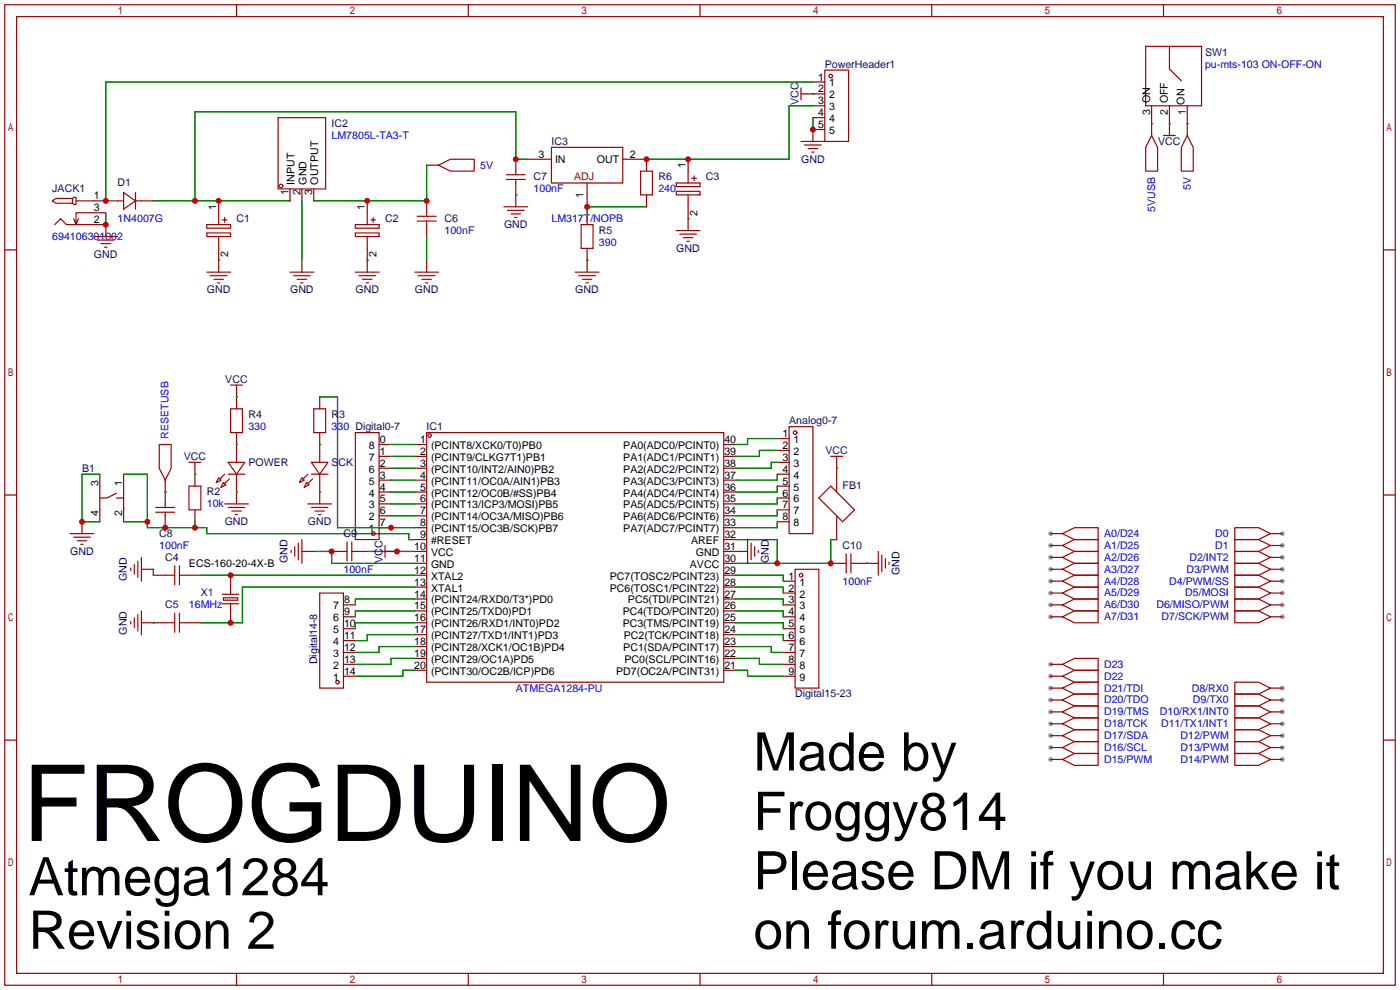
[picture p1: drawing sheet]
<svg xmlns="http://www.w3.org/2000/svg" width="299mm" height="212mm" viewBox="0 0 299 212" stroke-linecap="round" stroke-linejoin="round" font-family="sans-serif">
<g fill="#999">
<circle cx="224.5" cy="114" r=".51"/>
<circle cx="224.5" cy="116.6" r=".51"/>
<circle cx="224.5" cy="119.1" r=".51"/>
<circle cx="224.5" cy="121.7" r=".51"/>
<circle cx="224.5" cy="124.2" r=".51"/>
<circle cx="224.5" cy="126.7" r=".51"/>
<circle cx="224.5" cy="129.3" r=".51"/>
<circle cx="224.5" cy="131.8" r=".51"/>
<circle cx="224.5" cy="142" r=".51"/>
<circle cx="224.5" cy="144.5" r=".51"/>
<circle cx="224.5" cy="147.1" r=".51"/>
<circle cx="224.5" cy="149.6" r=".51"/>
<circle cx="224.5" cy="152.1" r=".51"/>
<circle cx="224.5" cy="154.7" r=".51"/>
<circle cx="224.5" cy="157.2" r=".51"/>
<circle cx="224.5" cy="159.8" r=".51"/>
<circle cx="224.5" cy="162.3" r=".51"/>
<circle cx="274.1" cy="114" r=".51"/>
<circle cx="274.1" cy="116.6" r=".51"/>
<circle cx="274.1" cy="119.1" r=".51"/>
<circle cx="274.1" cy="121.7" r=".51"/>
<circle cx="274.1" cy="124.2" r=".51"/>
<circle cx="274.1" cy="126.7" r=".51"/>
<circle cx="274.1" cy="129.3" r=".51"/>
<circle cx="274.1" cy="131.8" r=".51"/>
<circle cx="274.1" cy="147.1" r=".51"/>
<circle cx="274.1" cy="149.6" r=".51"/>
<circle cx="274.1" cy="152.1" r=".51"/>
<circle cx="274.1" cy="154.7" r=".51"/>
<circle cx="274.1" cy="157.2" r=".51"/>
<circle cx="274.1" cy="159.8" r=".51"/>
<circle cx="274.1" cy="162.3" r=".51"/>
</g>
<g fill="none" stroke="#a10000" stroke-width=".25">
<path d="M1 1h297.2v209.6h-297.2zM3.6 3.6h292.1v204.4h-292.1zM50.5 1v2.6M100.1 1v2.6M149.6 1v2.6M171.2 18.8v2.5M173.7 17.5h2.6M176.3 15h5.1v15.2h-5.1zM199.1 1v2.6M244.9 9.9h11.9v12.7h-11.9zM248.7 1v2.6M249.9 9.9v4.8l2.6 2.6"/>
<path d="M59.4 25.1h10.2v15.3h-10.2zM91.2 35.3h2.5M93.7 35.3l2.6-1.3h5v2.6h-5zM108.2 38.4h4.1M108.2 37.3h4.1M110.2 34v3.3M110.2 38.4v5.8M112.8 34h5.1M117.9 31.5h15.2v7.6h-15.2zM125.5 39.1v5.1M133.1 34h5.1v2.6M136.9 36.6h2.5v5.1h-2.5z"/>
<path d="M144.5 39.1h5.1v.8h-5.1zM147.1 34v5.1M147.8 38.1h1M148.3 37.6v1M171.2 20.1h5.1M171.2 30.2h5.1M172 31h3.5M172.7 31.8h2.1M173.5 32.5h.5M173.7 22.6h2.6M173.7 25.1h2.6M176.3 27.7h-2.6v2.5"/>
<path d="M246.1 29l1.3 2.5v5.1h-2.5v-5.1zM246.1 22.6v6.4M248.7 29h2.5M249.9 22.6v6.4M253.7 29l1.3 2.5v5.1h-2.5v-5.1zM253.7 22.6v6.4M1 53.4h2.6M11.2 42.9l.7-.5h3.6v1h-3.6zM11.7 48l1.3-1.3 1.2 1.3h8.4v2.5M15.5 42.4l.2-.2h.6v1.5h-.6l-.2-.3M16.3 42.9h10.1M16.8 46.7l-.5 1.3"/>
<path d="M20.1 50.5h5M20.8 51.3h3.6M21.6 52.1h2M22.4 52.8h.5M22.6 45.5h-6.3v2.5l-.6-1.3M26.4 41.1l2.6 1.8-2.6 1.8zM29 42.9h3.8M29 41.1v3.6M44.2 49.8h5.1v.7h-5.1zM44.2 48h5.1v.8h-5.1zM44.2 58.2h5.1M45 58.9h3.5"/>
<path d="M45.7 59.7h2.1M46.7 42.9v5.1M46.7 50.5v7.7M47.5 47h1M48 46.5v1M62 58.2h5.1M62 40.4v2.5M62.7 58.9h3.6M63.5 59.7h2M64.5 40.4v2.5M64.5 55.6v2.6M67.1 40.4v2.5"/>
<path d="M75.9 49.8h5.1v.7h-5.1zM75.9 48h5.1v.8h-5.1zM75.9 58.2h5.1M76.7 58.9h3.6M77.5 59.7h2M78.5 42.9v5.1M78.5 50.5v7.7M79.2 47h1.1M79.8 46.5v1M88.6 58.2h5.1M89.2 47.2h4M89.2 46.2h4"/>
<path d="M89.4 58.9h3.6M90.2 59.7h2M91.2 42.9v3.3M91.2 47.2v3.3M91.2 55.6v2.6M107.7 44.2h5.1M108.5 45h3.5M109.2 45.7h2.1M110 46.5h.5M122.9 58.2h5.1M123.7 58.9h3.6M124.2 48h2.5v5.1h-2.5z"/>
<path d="M124.5 59.7h2M125.5 45.5v2.5M125.5 53.1v5.1M138.2 41.7v2.5M144.5 40.9h5.1v.8h-5.1zM144.5 49.3h5.1M145.3 50h3.5M146 50.8h2.1M146.8 51.6h.5M147.1 41.7v7.6M295.7 53.4h2.5M46.5 60.5h.5"/>
<path d="M64.3 60.5h.5M78.2 60.5h.5M90.9 60.5h.5M125.2 60.5h.5M34 95h2.6v5.1l-1.3 2.5-1.3-2.5zM40.4 98.8h2.5M41.7 98.8v5.1M48.8 98.8h3.5l-1.8 2.5zM49.3 87.4h2.5v5.1h-2.5zM49.3 82.3h2.5M50.5 82.3v5.1M50.5 92.5v6.3"/>
<path d="M66.5 98.8h3.6l-1.8 2.5zM67.1 87.4h2.5v5.1h-2.5zM68.3 84.8v2.6M68.3 92.5v6.3M75.9 92.5h5.1v22.8h-5.1zM81 95h2.6M81 97.5h2.6M88.6 95h2.6M88.6 97.5h2.6M91.2 92.5h63.5v53.3h-63.5zM154.7 95h2.5M154.7 97.5h2.5"/>
<path d="M166.1 93.7h2.6M166.1 96.3h2.6M166.1 98.8h2.6M168.7 91.2h5v22.8h-5zM177.5 97.5h2.6M178.8 97.5v7.7M1 105.8h2.6M15 114h5.1M15.7 114.8h3.6M16.5 115.6h2M17.3 116.3h.5M17.5 111.5v2.5"/>
<path d="M21.3 101.3v10.2M24.9 105.4l-2 1h-1.6M24.9 106.4h1.5M26.4 101.3v10.2M29.5 119.9v3.5M30.2 119.1v5.1M33.3 109.5h4M33.3 108.5h4M35.3 102.6v5.9M35.3 109.5v3.3M40.4 103.9h2.5v5.1h-2.5zM41.7 109v2.5"/>
<path d="M46.7 102.1l.5 .5-1 .5zM47.8 103.1l.5 .5-1.1 .5zM48 107.7h5.1M48 101.3l-1 1.1M48.8 101.3h3.5M48.8 108.5h3.5M49 102.4l-1 1M49.5 109.2h2.1M50.3 110h.5M50.5 101.3v6.4M62.2 117.6v.5M63 116.8v2.1"/>
<path d="M63.8 116.1v3.5M64.5 102.1l.5 .5-1 .5zM64.5 117.9h2.6M64.5 115.3v5.1M65.5 103.1l.5 .5-1 .5zM65.8 107.7h5.1M65.8 101.3l-1 1.1M66.5 101.3h3.6M66.5 108.5h3.6M66.8 102.4l-1 1M67.3 109.2h2M68.1 110h.5"/>
<path d="M68.3 101.3v6.4M70.9 117.9h3.3M74.2 115.8v4.1M75.2 117.9h3.3M75.2 115.8v4.1M81 100.1h2.6M81 102.6h2.6M81 105.2h2.6M81 107.7h2.6M81 110.2h2.6M81 112.8h2.6M82.3 117.9h2.5"/>
<path d="M82.3 116.6v2.5M88.6 100.1h2.6M88.6 102.6h2.6M88.6 105.2h2.6M88.6 107.7h2.6M88.6 110.2h2.6M88.6 112.8h2.6M88.6 115.3h2.6M88.6 117.9h2.6M154.7 100.1h2.5M154.7 102.6h2.5M154.7 105.2h2.5"/>
<path d="M154.7 107.7h2.5M154.7 110.2h2.5M154.7 112.8h2.5M154.7 115.3h2.5M154.7 117.9h5.1M159.8 115.3v5.1M160.5 116.1v3.5M161.3 116.8v2.1M162.1 117.6v.5M166.1 106.4h2.6M166.1 101.3h2.6M166.1 103.9h2.6"/>
<path d="M166.1 109h2.6M166.1 111.5h2.6M175 106.4l2.5-2.5 5.1 5.1-2.5 2.5zM178.8 110.2v5.1M180.8 118.4v4M181.9 118.4v4M187.7 117.9v5M188.5 118.6v3.6M189.2 119.4v2M224.5 114h2.6M224.5 116.6h2.6M224.5 119.1h2.6"/>
<path d="M227.1 114l2.5-1.2h5.1v2.5h-5.1zM227.1 116.6l2.5-1.3h5.1v2.6h-5.1zM227.1 119.1l2.5-1.2h5.1v2.5h-5.1zM263.9 112.8h5.1l2.5 1.2-2.5 1.3h-5.1zM263.9 115.3h5.1l2.5 1.3-2.5 1.3h-5.1zM263.9 117.9h5.1l2.5 1.2-2.5 1.3h-5.1zM271.5 114h2.6M271.5 116.6h2.6M271.5 119.1h2.6M295.7 105.8h2.5M27.9 121.4v.5M27.9 132.8v.6"/>
<path d="M28.7 120.6v2.1M28.7 132.1v2M29.5 131.3v3.6M30.2 133.1h7.1M30.2 121.7h2.6M30.2 130.6v5M32.8 122.9h4.5M37.3 120.9v4.1M37.3 131.1v4M38.4 122.9h4.5M38.4 133.1h4.5M38.4 120.9v4.1"/>
<path d="M38.4 131.1v4M47.5 127h3.6M47.5 129h3.6M47.8 127.8h3v.5h-3zM49.3 122.9v4.1M49.3 129v4.1M68.3 126.7h5.1v20.4h-5.1zM73.4 129.3h2.5M73.4 131.8h2.5M73.4 134.4h2.5M73.4 136.9h2.5M73.4 139.4h2.5"/>
<path d="M88.6 120.4h2.6M88.6 122.9h2.6M88.6 125.5h2.6M88.6 128h2.6M88.6 130.6h2.6M88.6 133.1h2.6M88.6 135.6h2.6M88.6 138.2h2.6M154.7 120.4h2.5M154.7 122.9h2.5M154.7 125.5h2.5M154.7 128h2.5"/>
<path d="M154.7 130.6h2.5M154.7 133.1h2.5M154.7 135.6h2.5M154.7 138.2h2.5M167.4 124.2h2.5M167.4 126.7h2.5M167.4 129.3h2.5M167.4 131.8h2.5M167.4 134.4h2.5M167.4 136.9h2.5M167.4 139.4h2.5M169.9 121.7h5.1v25.4h-5.1z"/>
<path d="M177.5 120.4h3.3M181.9 120.4h5.8M190 120.1v.5M224.5 121.7h2.6M224.5 124.2h2.6M224.5 126.7h2.6M224.5 129.3h2.6M224.5 131.8h2.6M227.1 121.7l2.5-1.3h5.1v2.5h-5.1zM227.1 124.2l2.5-1.3h5.1v2.6h-5.1zM227.1 126.7l2.5-1.2h5.1v2.5h-5.1zM227.1 129.3l2.5-1.3h5.1v2.6h-5.1z"/>
<path d="M227.1 131.8l2.5-1.2h5.1v2.5h-5.1zM263.9 120.4h5.1l2.5 1.3-2.5 1.2h-5.1zM263.9 122.9h5.1l2.5 1.3-2.5 1.3h-5.1zM263.9 125.5h5.1l2.5 1.2-2.5 1.3h-5.1zM263.9 128h5.1l2.5 1.3-2.5 1.3h-5.1zM263.9 130.6h5.1l2.5 1.2-2.5 1.3h-5.1zM271.5 121.7h2.6M271.5 124.2h2.6M271.5 126.7h2.6M271.5 129.3h2.6M271.5 131.8h2.6M1 158.2h2.6"/>
<path d="M73.4 142h2.5M73.4 144.5h2.5M88.6 140.7h2.6M88.6 143.3h2.6M154.7 140.7h2.5M154.7 143.3h2.5M167.4 142h2.5M167.4 144.5h2.5M224.5 142h2.6M224.5 144.5h2.6M224.5 147.1h2.6M224.5 149.6h2.6"/>
<path d="M224.5 152.1h2.6M224.5 154.7h2.6M224.5 157.2h2.6M224.5 159.8h2.6M227.1 142l2.5-1.3h5.1v2.6h-5.1zM227.1 144.5l2.5-1.2h5.1v2.5h-5.1zM227.1 147.1l2.5-1.3h5.1v2.5h-5.1zM227.1 149.6l2.5-1.3h5.1v2.6h-5.1zM227.1 152.1l2.5-1.2h5.1v2.5h-5.1zM227.1 154.7l2.5-1.3h5.1v2.6h-5.1zM227.1 157.2l2.5-1.2h5.1v2.5h-5.1zM227.1 159.8l2.5-1.3h5.1v2.5h-5.1z"/>
<path d="M263.9 145.8h5.1l2.5 1.3-2.5 1.2h-5.1zM263.9 148.3h5.1l2.5 1.3-2.5 1.3h-5.1zM263.9 150.9h5.1l2.5 1.2-2.5 1.3h-5.1zM263.9 153.4h5.1l2.5 1.3-2.5 1.3h-5.1zM263.9 156h5.1l2.5 1.2-2.5 1.3h-5.1zM263.9 158.5h5.1l2.5 1.3-2.5 1.2h-5.1zM271.5 147.1h2.6M271.5 149.6h2.6M271.5 152.1h2.6M271.5 154.7h2.6M271.5 157.2h2.6M271.5 159.8h2.6"/>
<path d="M295.7 158.2h2.5M224.5 162.3h2.6M227.1 162.3l2.5-1.3h5.1v2.6h-5.1zM263.9 161h5.1l2.5 1.3-2.5 1.3h-5.1zM271.5 162.3h2.6M50.5 208v2.6M100.1 208v2.6M149.6 208v2.6M199.1 208v2.6M248.7 208v2.6"/>
<circle cx="177.5" cy="16.3" r=".38"/>
<circle cx="60.1" cy="39.8" r=".38"/>
<circle cx="91.8" cy="93.1" r=".38"/>
<circle cx="169.9" cy="92.5" r=".38"/>
<circle cx="79.8" cy="114" r=".38"/>
<circle cx="171.2" cy="122.9" r=".38"/>
<circle cx="72.1" cy="145.8" r=".38"/>
</g>
<g fill="none" stroke="#008700" stroke-width=".25">
<path d="M173.7 17.5h-151.1v25.4M91.2 35.3v7.6h-24.1M112.8 34h-2.6v-10.1h-68.5v19M173.7 20.1h.1M173.7 22.6h-5v11.4h-30.5M173.7 25.1v2.6M246.1 26.4h.1M249.9 26.4h.1M253.7 26.4h.1M22.6 45.5v2.5M32.8 42.9h29.2M46.7 55.6h.1"/>
<path d="M64.5 42.9v12.7M78.5 55.6h.1M91.2 50.5v5.1M110.2 41.7h.1M125.5 55.6h.1M138.2 44.2h-12.7v1.3M147.1 46.7h.1M50.5 95h.1M50.5 84.8h.1M68.3 95h.1M68.3 84.8h3.8v28h16.5M83.6 95h5"/>
<path d="M83.6 97.5h5M166.1 93.7h-6.3v1.3h-2.6M166.1 96.3h-3.8v1.2h-5.1M166.1 98.8h-1.3v1.3h-7.6M21.3 101.3h-3.8v10.2h3.8M26.4 101.3h5.1v11.5h12.7v1.2h43.2v1.3h1.2M26.4 111.5h5.1M35.3 105.2h.1M41.7 101.3h.1M41.7 111.5v1.3M50.5 105.2h.1M67.1 117.9h3.8v2.5h17.7"/>
<path d="M68.3 105.2h.1M78.5 117.9h10.1M83.6 100.1h5M83.6 102.6h5M83.6 105.2h5M83.6 107.7h5M83.6 110.2h5M157.2 117.9h.1M157.2 115.3h8.9v5.1M166.1 101.3v1.3h-8.9M166.1 103.9v1.3h-8.9M166.1 106.4v1.3h-8.9"/>
<path d="M166.1 109v1.2h-8.9M166.1 111.5v1.3h-8.9M178.8 100.1h.1M178.8 115.3h-1.3v5.1h-20.3M32.8 133.1h.1M32.8 121.7v1.2M42.9 122.9h45.7M88.6 125.5h-36.8v7.6h-8.9M88.6 128h-12.7v1.3M88.6 130.6h-12.7v1.2M88.6 133.1h-12.7v1.3M88.6 135.6h-10.1v1.3h-2.6"/>
<path d="M88.6 138.2h-7.6v1.2h-5.1M157.2 138.2h7.6v1.2h2.6M157.2 122.9h10.2v1.3M157.2 125.5h10.2v1.2M157.2 128h10.2v1.3M157.2 130.6h10.2v1.2M157.2 133.1h10.2v1.3M157.2 135.6h10.2v1.3M185.2 120.4h.1M88.6 140.7h-5v1.3h-7.7M88.6 143.3h-2.5v1.2h-10.2M157.2 143.3h2.6v1.2h7.6"/>
<path d="M157.2 140.7h5.1v1.3h5.1"/>
</g>
<g fill="#c00">
<circle cx="166.1" cy="120.4" r=".63"/>
<circle cx="177.5" cy="120.4" r=".63"/>
<circle cx="41.7" cy="112.8" r=".63"/>
<circle cx="35.3" cy="112.8" r=".63"/>
<circle cx="31.5" cy="111.5" r=".63"/>
<circle cx="91.2" cy="42.9" r=".63"/>
<circle cx="78.5" cy="42.9" r=".63"/>
<circle cx="22.6" cy="42.9" r=".63"/>
<circle cx="125.5" cy="44.2" r=".63"/>
<circle cx="49.3" cy="133.1" r=".63"/>
<circle cx="49.3" cy="122.9" r=".63"/>
<circle cx="83.6" cy="112.8" r=".63"/>
<circle cx="147.1" cy="34" r=".63"/>
<circle cx="138.2" cy="34" r=".63"/>
<circle cx="41.7" cy="42.9" r=".63"/>
<circle cx="46.7" cy="42.9" r=".63"/>
<circle cx="110.2" cy="34" r=".63"/>
<circle cx="22.6" cy="48" r=".63"/>
<circle cx="173.7" cy="27.7" r=".63"/>
<circle cx="17.5" cy="111.5" r=".63"/>
<circle cx="70.9" cy="117.9" r=".63"/>
<circle cx="84.8" cy="117.9" r=".63"/>
</g>
<text font-size="22.7" x="4.8" y="179.7">FROGDUINO</text>
<g font-size="11.3">
<text x="161" y="164.7">Made by</text>
<text x="161" y="177.4">Froggy814</text>
<text x="6.1" y="191.3">Atmega1284</text>
<text x="161" y="190.1">Please DM if you make it</text>
<text x="6.1" y="202.8">Revision 2</text>
<text x="161" y="202.8">on forum.arduino.cc</text>
</g>
<g font-size="2.3" fill="#000080">
<text x="257.6" y="11.9">SW1</text>
<text x="176.3" y="14.4">PowerHeader1</text>
<text x="170.7" y="22.5" transform="rotate(-90 170.7 22.5)">VCC</text>
<text x="70.9" y="27.1">IC2</text>
<text x="117.9" y="31">IC3</text>
<text x="171.2" y="34.8">GND</text>
<text x="247.5" y="31">VCC</text>
<text x="11.2" y="41.1">JACK1</text>
<text x="25.1" y="39.8">D1</text>
<text x="114" y="38.6">C7</text>
<text x="140.7" y="38.6">R6</text>
<text x="150.9" y="38.6">C3</text>
<text x="50.5" y="47.5">C1</text>
<text x="82.3" y="47.5">C2</text>
<text x="95" y="47.5">C6</text>
<text x="107.7" y="48.7">GND</text>
<text x="128" y="50">R5</text>
<text x="144.5" y="53.8">GND</text>
<text x="20.1" y="55.1">GND</text>
<text x="44.2" y="62.7">GND</text>
<text x="62" y="62.7">GND</text>
<text x="76" y="62.7">GND</text>
<text x="88.7" y="62.7">GND</text>
<text x="123" y="62.7">GND</text>
<text x="48.2" y="81.8">VCC</text>
<text x="53.1" y="89.4">R4</text>
<text x="70.9" y="89.4">R3</text>
<text x="91.2" y="91.9">IC1</text>
<text x="168.7" y="90.6">Analog0-7</text>
<text x="17.5" y="100.8">B1</text>
<text x="39.3" y="98.3">VCC</text>
<text x="53.1" y="99.5">POWER</text>
<text x="70.9" y="99.5">SCK</text>
<text x="176.4" y="97">VCC</text>
<text x="44.2" y="105.9">R2</text>
<text x="180.1" y="104.6">FB1</text>
<text x="48" y="112.2">GND</text>
<text x="65.8" y="112.2">GND</text>
<text x="15" y="118.6">GND</text>
<text x="34" y="114.8">C8</text>
<text x="35.3" y="119.9">C4</text>
<text x="73.4" y="114.8">C9</text>
<text x="180.1" y="117.3">C10</text>
<text x="27.1" y="124.2" transform="rotate(-90 27.1 124.2)">GND</text>
<text x="61.4" y="120.4" transform="rotate(-90 61.4 120.4)">GND</text>
<text x="81.8" y="120.3" transform="rotate(-90 81.8 120.3)">VCC</text>
<text x="164.3" y="120.4" transform="rotate(-90 164.3 120.4)">GND</text>
<text x="192.2" y="122.9" transform="rotate(-90 192.2 122.9)">GND</text>
<text x="35.3" y="130">C5</text>
<text x="42.9" y="127.5">X1</text>
<text x="27.1" y="135.6" transform="rotate(-90 27.1 135.6)">GND</text>
<text x="67.8" y="142" transform="rotate(-90 67.8 142)">Digital14-8</text>
<text x="169.9" y="149.1">Digital15-23</text>
</g>
<g font-size="2.3">
<text x="174.9" y="17.2">1</text>
<text x="174.9" y="19.8">2</text>
<text x="174.9" y="22.3">3</text>
<text x="177.2" y="18.5">1</text>
<text x="177.2" y="21">2</text>
<text x="177.2" y="23.6">3</text>
<text x="245.8" y="22.1" transform="rotate(-90 245.8 22.1)">ON</text>
<text x="249.6" y="22.1" transform="rotate(-90 249.6 22.1)">OFF</text>
<text x="253.2" y="22.4" transform="rotate(-90 253.2 22.4)">ON</text>
<text x="174.9" y="24.8">4</text>
<text x="174.9" y="27.4">5</text>
<text x="177.2" y="26.1">4</text>
<text x="177.2" y="28.6">5</text>
<text x="245.8" y="24.6" transform="rotate(-90 245.8 24.6)">3</text>
<text x="249.6" y="24.6" transform="rotate(-90 249.6 24.6)">2</text>
<text x="253.4" y="24.6" transform="rotate(-90 253.4 24.6)">1</text>
<text x="115.1" y="33.7">3</text>
<text x="118.6" y="34.7">IN</text>
<text x="127.5" y="34.7">OUT</text>
<text x="134.6" y="33.7">2</text>
<text x="146.5" y="35.9" transform="rotate(-90 146.5 35.9)">1</text>
<text x="61.7" y="41.8" transform="rotate(-90 61.7 41.8)">1</text>
<text x="62.9" y="39.4" transform="rotate(-90 62.9 39.4)">INPUT</text>
<text x="64.2" y="41.8" transform="rotate(-90 64.2 41.8)">2</text>
<text x="65.5" y="39.4" transform="rotate(-90 65.5 39.4)">GND</text>
<text x="66.7" y="41.8" transform="rotate(-90 66.7 41.8)">3</text>
<text x="68" y="39.4" transform="rotate(-90 68 39.4)">OUTPUT</text>
<text x="20.1" y="47.7">2</text>
<text x="20.1" y="45.2">3</text>
<text x="20.1" y="42.6">1</text>
<text x="46.2" y="44.8" transform="rotate(-90 46.2 44.8)">1</text>
<text x="77.9" y="44.8" transform="rotate(-90 77.9 44.8)">1</text>
<text x="124.7" y="42.4" transform="rotate(-90 124.7 42.4)">1</text>
<text x="149.1" y="46.1" transform="rotate(-90 149.1 46.1)">2</text>
<text x="48.7" y="55" transform="rotate(-90 48.7 55)">2</text>
<text x="80.5" y="55" transform="rotate(-90 80.5 55)">2</text>
<text x="78.8" y="96">8</text>
<text x="81.2" y="94.7">0</text>
<text x="89.8" y="94.7">1</text>
<text x="92.1" y="96">(PCINT8/XCK0/T0)PB0</text>
<text x="133.2" y="96">PA0(ADC0/PCINT0)</text>
<text x="154.8" y="94.7">40</text>
<text x="167.3" y="93.4">1</text>
<text x="167.3" y="96">2</text>
<text x="169.6" y="94.7">1</text>
<text x="78.8" y="101">6</text>
<text x="78.8" y="98.5">7</text>
<text x="81.2" y="99.8">2</text>
<text x="81.2" y="97.2">1</text>
<text x="89.8" y="99.8">3</text>
<text x="89.8" y="97.2">2</text>
<text x="92.1" y="101">(PCINT10/INT2/AIN0)PB2</text>
<text x="92.1" y="98.5">(PCINT9/CLKG7T1)PB1</text>
<text x="133.2" y="98.5">PA1(ADC1/PCINT1)</text>
<text x="133.2" y="101">PA2(ADC2/PCINT2)</text>
<text x="154.8" y="97.2">39</text>
<text x="154.8" y="99.8">38</text>
<text x="167.3" y="98.5">3</text>
<text x="167.3" y="101">4</text>
<text x="169.6" y="97.2">2</text>
<text x="169.6" y="99.8">3</text>
<text x="21" y="103.9" transform="rotate(-90 21 103.9)">3</text>
<text x="26.1" y="103.9" transform="rotate(-90 26.1 103.9)">1</text>
<text x="78.8" y="106.1">4</text>
<text x="78.8" y="103.6">5</text>
<text x="81.2" y="107.4">5</text>
<text x="81.2" y="104.8">4</text>
<text x="81.2" y="102.3">3</text>
<text x="89.8" y="107.4">6</text>
<text x="89.8" y="104.8">5</text>
<text x="89.8" y="102.3">4</text>
<text x="92.1" y="106.1">(PCINT12/OC0B/#SS)PB4</text>
<text x="92.1" y="103.6">(PCINT11/OC0A/AIN1)PB3</text>
<text x="133.2" y="103.6">PA3(ADC3/PCINT3)</text>
<text x="133.2" y="106.1">PA4(ADC4/PCINT4)</text>
<text x="154.8" y="102.3">37</text>
<text x="154.8" y="104.8">36</text>
<text x="154.8" y="107.4">35</text>
<text x="167.3" y="103.6">5</text>
<text x="167.3" y="106.1">6</text>
<text x="169.6" y="102.3">4</text>
<text x="169.6" y="104.8">5</text>
<text x="169.6" y="107.4">6</text>
<text x="21" y="110.2" transform="rotate(-90 21 110.2)">4</text>
<text x="26.1" y="110.2" transform="rotate(-90 26.1 110.2)">2</text>
<text x="78.8" y="113.7">1</text>
<text x="78.8" y="111.2">2</text>
<text x="78.8" y="108.7">3</text>
<text x="81.2" y="112.5">7</text>
<text x="81.2" y="109.9">6</text>
<text x="89.8" y="112.5">8</text>
<text x="89.8" y="109.9">7</text>
<text x="92.1" y="113.7">(PCINT15/OC3B/SCK)PB7</text>
<text x="92.1" y="111.2">(PCINT14/OC3A/MISO)PB6</text>
<text x="92.1" y="108.7">(PCINT13/ICP3/MOSI)PB5</text>
<text x="133.2" y="108.7">PA5(ADC5/PCINT5)</text>
<text x="133.2" y="111.2">PA6(ADC6/PCINT6)</text>
<text x="133.2" y="113.7">PA7(ADC7/PCINT7)</text>
<text x="154.8" y="109.9">34</text>
<text x="154.8" y="112.5">33</text>
<text x="167.3" y="108.7">7</text>
<text x="167.3" y="111.2">8</text>
<text x="169.6" y="109.9">7</text>
<text x="169.6" y="112.5">8</text>
<text x="88.5" y="117.5">10</text>
<text x="89.8" y="115">9</text>
<text x="92.1" y="118.8">VCC</text>
<text x="92.1" y="116.3">#RESET</text>
<text x="147.7" y="116.3">AREF</text>
<text x="148.7" y="118.8">GND</text>
<text x="154.8" y="115">32</text>
<text x="154.8" y="117.5">31</text>
<text x="40.4" y="121.1">ECS-160-20-4X-B</text>
<text x="88.5" y="125.2">13</text>
<text x="88.5" y="122.6">12</text>
<text x="88.5" y="120.1">11</text>
<text x="92.1" y="123.9">XTAL2</text>
<text x="92.1" y="121.4">GND</text>
<text x="130.3" y="123.9">PC7(TOSC2/PCINT23)</text>
<text x="147.4" y="121.4">AVCC</text>
<text x="154.8" y="120.1">30</text>
<text x="154.8" y="122.6">29</text>
<text x="154.8" y="125.2">28</text>
<text x="168.5" y="123.9">1</text>
<text x="170.9" y="125.2">1</text>
<text x="71.2" y="130.2">7</text>
<text x="73.5" y="131.5">9</text>
<text x="73.5" y="129">8</text>
<text x="88.5" y="130.2">15</text>
<text x="88.5" y="127.7">14</text>
<text x="92.1" y="131.5">(PCINT25/TXD0)PD1</text>
<text x="92.1" y="129">(PCINT24/RXD0/T3*)PD0</text>
<text x="92.1" y="126.4">XTAL1</text>
<text x="130.3" y="126.4">PC6(TOSC1/PCINT22)</text>
<text x="133.1" y="131.5">PC4(TDO/PCINT20)</text>
<text x="134.2" y="129">PC5(TDI/PCINT21)</text>
<text x="154.8" y="127.7">27</text>
<text x="154.8" y="130.2">26</text>
<text x="168.5" y="126.4">2</text>
<text x="168.5" y="129">3</text>
<text x="168.5" y="131.5">4</text>
<text x="170.9" y="127.7">2</text>
<text x="170.9" y="130.2">3</text>
<text x="71.2" y="137.9">4</text>
<text x="71.2" y="135.3">5</text>
<text x="71.2" y="132.8">6</text>
<text x="73.5" y="136.6">11</text>
<text x="73.5" y="134.1">10</text>
<text x="88.5" y="137.9">18</text>
<text x="88.5" y="135.3">17</text>
<text x="88.5" y="132.8">16</text>
<text x="92.1" y="136.6">(PCINT27/TXD1/INT1)PD3</text>
<text x="92.1" y="134.1">(PCINT26/RXD1/INT0)PD2</text>
<text x="133.1" y="134.1">PC3(TMS/PCINT19)</text>
<text x="133.3" y="136.6">PC2(TCK/PCINT18)</text>
<text x="154.8" y="132.8">25</text>
<text x="154.8" y="135.3">24</text>
<text x="154.8" y="137.9">23</text>
<text x="168.5" y="134.1">5</text>
<text x="168.5" y="136.6">6</text>
<text x="170.9" y="132.8">4</text>
<text x="170.9" y="135.3">5</text>
<text x="170.9" y="137.9">6</text>
<text x="71.2" y="142.9">2</text>
<text x="71.2" y="140.4">3</text>
<text x="73.5" y="141.7">13</text>
<text x="73.5" y="139.1">12</text>
<text x="88.5" y="142.9">20</text>
<text x="88.5" y="140.4">19</text>
<text x="92.1" y="141.7">(PCINT29/OC1A)PD5</text>
<text x="92.1" y="139.1">(PCINT28/XCK1/OC1B)PD4</text>
<text x="133.2" y="139.1">PC1(SDA/PCINT17)</text>
<text x="133.5" y="141.7">PC0(SCL/PCINT16)</text>
<text x="154.8" y="140.4">22</text>
<text x="154.8" y="142.9">21</text>
<text x="168.5" y="139.1">7</text>
<text x="168.5" y="141.7">8</text>
<text x="170.9" y="140.4">7</text>
<text x="170.9" y="142.9">8</text>
<text x="71.2" y="145.5">1</text>
<text x="73.5" y="144.2">14</text>
<text x="92.1" y="144.2">(PCINT30/OC2B/ICP)PD6</text>
<text x="131.7" y="144.2">PD7(OC2A/PCINT31)</text>
<text x="168.5" y="144.2">9</text>
<text x="170.9" y="145.5">9</text>
</g>
<g font-size="2.3" fill="#00f">
<text x="257.6" y="14.4">pu-mts-103 ON-OFF-ON</text>
<text x="70.9" y="29.7">LM7805L-TA3-T</text>
<text x="102.6" y="36">5V</text>
<text x="114" y="41.1">100nF</text>
<text x="140.7" y="41.1">240</text>
<text x="254.5" y="40.6" transform="rotate(-90 254.5 40.6)">5V</text>
<text x="25.1" y="47.5">1N4007G</text>
<text x="117.9" y="47.5">LM317T/NOPB</text>
<text x="246.9" y="45.3" transform="rotate(-90 246.9 45.3)">5VUSB</text>
<text x="11.2" y="51.3">694106301002</text>
<text x="95" y="50">100nF</text>
<text x="128" y="52.5">390</text>
<text x="36" y="93.7" transform="rotate(-90 36 93.7)">RESETUSB</text>
<text x="53.1" y="91.9">330</text>
<text x="70.9" y="91.9">330 Digital0-7</text>
<text x="44.2" y="108.4">10k</text>
<text x="34" y="117.3">100nF</text>
<text x="236" y="114.8">A0/D24</text>
<text x="236" y="117.3">A1/D25</text>
<text x="236" y="119.9">A2/D26</text>
<text x="254.2" y="119.9">D2/INT2</text>
<text x="259.7" y="114.8">D0</text>
<text x="259.7" y="117.3">D1</text>
<text x="73.4" y="122.4">100nF</text>
<text x="180.1" y="124.9">100nF</text>
<text x="236" y="122.4">A3/D27</text>
<text x="236" y="124.9">A4/D28</text>
<text x="249.9" y="124.9">D4/PWM/SS</text>
<text x="253.6" y="122.4">D3/PWM</text>
<text x="40.4" y="130">16MHz</text>
<text x="236" y="127.5">A5/D29</text>
<text x="236" y="130">A6/D30</text>
<text x="247.1" y="130">D6/MISO/PWM</text>
<text x="253.3" y="127.5">D5/MOSI</text>
<text x="236" y="132.6">A7/D31</text>
<text x="248.3" y="132.6">D7/SCK/PWM</text>
<text x="236" y="142.7">D23</text>
<text x="110.2" y="147.8">ATMEGA1284-PU</text>
<text x="236" y="145.3">D22</text>
<text x="236" y="147.8">D21/TDI</text>
<text x="254.7" y="147.8">D8/RX0</text>
<text x="236" y="150.3">D20/TDO</text>
<text x="236" y="152.9">D19/TMS</text>
<text x="236" y="155.4">D18/TCK</text>
<text x="247.9" y="152.9">D10/RX1/INT0</text>
<text x="248.1" y="155.4">D11/TX1/INT1</text>
<text x="254.9" y="150.3">D9/TX0</text>
<text x="236" y="158">D17/SDA</text>
<text x="236" y="160.5">D16/SCL</text>
<text x="252.3" y="158">D12/PWM</text>
<text x="252.3" y="160.5">D13/PWM</text>
<text x="236" y="163">D15/PWM</text>
<text x="252.3" y="163">D14/PWM</text>
</g>
<text font-size="2.3" fill="#a00000" x="122.7" y="38.4">ADJ</text>
</svg>
